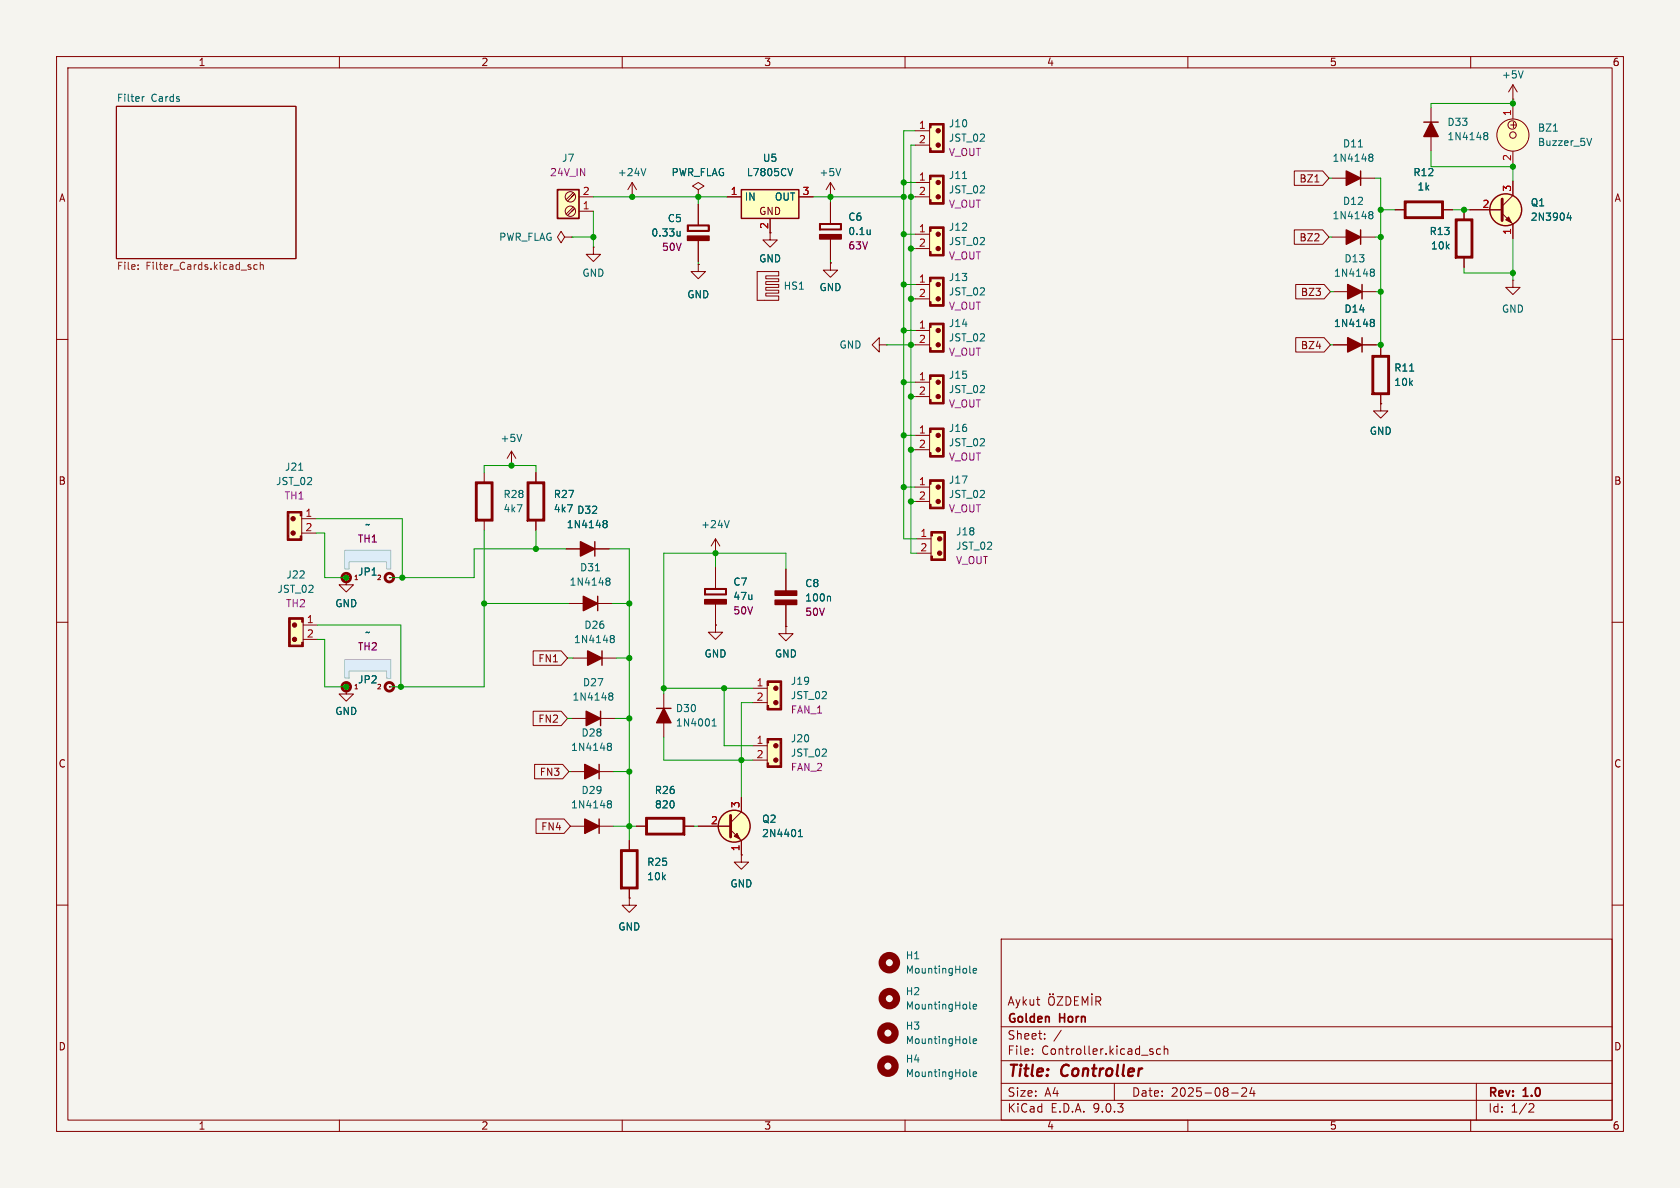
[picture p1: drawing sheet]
<svg xmlns="http://www.w3.org/2000/svg" width="297mm" height="210mm" viewBox="0 0 297 210" stroke-linecap="round" stroke-linejoin="round" font-family="sans-serif">
<path d="M0 0h297v210h-297z" fill="#f5f4ef" stroke="#f5f4ef" stroke-width=".18"/>
<g fill="none" stroke="#840000" stroke-width=".18">
<path d="M10 10h277v190h-277zM12 12h273v186h-273zM20.6 18.8h31.7v26.9h-31.7zM60 10v2M110 10v2M160 10v2M210 10v2M260 10v2M10 60h2M285 60h2M10 110h2M285 110h2"/>
<path d="M117.3 122.7v7.6M100.8 146.1h7.7M10 160h2M177 166h108v32h-108zM185.6 176.3a.5 .5 0 0 1 .5-.1 .5 .5 0 0 1 .3 .5v.5a.5 .5 0 0 1-.5 .5 .5 .5 0 0 1-.5-.5v-.5zM185.6 175.7v.1M186.2 175.7v.1M186.9 176.2h1l-1 1.5h1M188.5 176.2a.76 .76 0 0 1 .8 .7 .76 .76 0 0 1-.8 .8zM190 176.9h.5M190.7 176.2h-.7v1.5h.7M191.3 177.7v-1.5l.5 1.1 .5-1.1v1.5"/>
<path d="M193 175.7v.1M193 176.2v1.5M193.7 177l.8-.1 .1-.2-.1-.4-.2-.1h-.6v1.5M194.1 177l.5 .7M285 160h2M60 198v2M110 198v2M160 198v2M177 194.5h108M177 191.5h108M177 187.5h108M177 181.5h108"/>
<path d="M182.5 186.3v.1M182.5 185.5v.1M184.7 183.6v.1M184.7 182.8v.1M187.6 182.1l-1.3 2M197 191.5v3M203.5 185.9l.3 .1 .1 .2-.2 .2h-.3M203.5 185.4l.3 .1M205.2 185.5l-.5-.1-.2 .3v.4l.1 .2h.6M205.8 185.5l.2-.1 .4 .1 .1 .9M205.8 184.9v1.5M210 198v2"/>
<path d="M217.7 193.2h1.2M219.5 192.4l.6-.1 .2 .1 .1 .3-.9 1.1h.9M221.3 192.2l-.3 1.1h.9M221.7 192.8v1M260 198v2M261 191.5v6.5M270.5 195.1l.5 .1 .2 .3-1 1.1h1"/>
</g>
<path d="M25.1 17.1v.8M25.5 17.1l-.4 .2M125.9 128.3h.7M125.9 127.4l.4-.3v1.2M107.5 142l.1 .1M107.5 141.6l.4-.1 .1 .2 .1 .2-.2 .2M107.6 142.1h.3M107.6 142.1l-.1 .1M107.9 142.1l.2 .2-.1 .4-.1 .1h-.4" fill="none" stroke="#006464" stroke-width=".18"/>
<path d="M24.4 47.5v.1M24.4 46.8v.2M44.2 47.2l.2 .2-.2 .2M44.2 46.8h.1M45.5 46.8h-.4l-.2 .2 .1 .6h.5M46 46.9l.2-.1h.3l.1 .8M46 46.4v1.2" fill="none" stroke="#725600" stroke-width=".18"/>
<g fill="#840000" stroke="#840000" stroke-width=".25">
<path d="M103.4 144.8l2.5 1.3-2.5 1.2z"/>
<path d="M117.3 125.2l1.3 2.6h-2.5z"/>
</g>
<path d="M116.1 125.2h2.5M105.9 144.8v2.5" fill="none" stroke="#840000" stroke-width=".25"/>
<path d="M50.8 90.4h2.5v5.1h-2.5z" fill="#ffffc2"/>
<path d="M50.8 90.4h2.5v5.1h-2.5zM53.3 91.7h2.6M53.3 94.2h2.6" fill="none" stroke="#840000" stroke-width=".18"/>
<g fill="#840000" stroke="#840000" stroke-width=".18">
<path d="M50.8 94.7h.3v.6h2v-.6h.2v.8h-2.5z"/>
<path d="M50.8 91.2h.3v3.5h-.3z"/>
<path d="M50.8 90.4h2.5v.8h-.2v-.5h-2v.5h-.3z"/>
<circle cx="51.8" cy="91.7" r=".38"/>
<circle cx="51.8" cy="94.2" r=".38"/>
</g>
<path d="M52.8 83.1h.7" fill="none" stroke="#006464" stroke-width=".18"/>
<path d="M135.6 120.4h2.6v5.1h-2.6z" fill="#ffffc2"/>
<g fill="none" stroke="#840000" stroke-width=".18">
<path d="M126.5 110.5v1.3h1.3l-1.3 1.2-1.3-1.2h1.3M126.5 110.5h.1M126.5 100.3v3.8M126.5 106.8v3.7M138.9 110.7v1.3h1.3l-1.3 1.3-1.2-1.3h1.2M138.9 110.7h.1M138.9 100.6v3.9M138.9 106.9v3.8M100.8 136.4h7.7M101.1 127h7.6M133.1 121.7h2.5M133.1 124.2h2.5"/>
<path d="M135.6 120.4h2.6v5.1h-2.6z"/>
</g>
<g fill="#840000" stroke="#840000" stroke-width=".18">
<path d="M135.6 124.7h.3v.5h2v-.5h.3v.8h-2.6z"/>
<path d="M137.9 121.2h.3v3.5h-.3z"/>
<path d="M135.6 120.4h2.6v.8h-.3v-.5h-2v.5h-.3z"/>
<circle cx="137.2" cy="121.7" r=".38"/>
<circle cx="137.2" cy="124.2" r=".38"/>
</g>
<g fill="#840000" stroke="#840000" stroke-width=".25">
<path d="M124.6 104.1h3.8v1h-3.8l.1-.1h3.6v-.8h-3.6v.8l-.1 .1z"/>
<path d="M124.6 106h3.8v.8h-3.8z"/>
<path d="M137 104.5h3.8v.7h-3.8z"/>
<path d="M137 106.1h3.8v.8h-3.8z"/>
<path d="M103.4 135.1l2.5 1.3-2.5 1.3z"/>
<path d="M103.6 125.7l2.6 1.3-2.6 1.3z"/>
</g>
<path d="M146.6 105.4l.2 .2v.6M107.5 131.9h.1M107.5 131.5l.4-.1 .1 .1 .1 .2-.2 .2M107.6 131.9h.3M107.6 131.9l-.1 .1M107.7 123h.2M107.7 122.6l.4-.1 .2 .1v.2l-.2 .2M107.9 131.9l.2 .3-.1 .3-.1 .2-.4-.1M107.9 123h.2M107.9 123l-.2 .1M108.1 123l.2 .3v.3l-.2 .2-.4-.1" fill="none" stroke="#006464" stroke-width=".18"/>
<path d="M105.9 135.1v2.6M106.2 125.7v2.6" fill="none" stroke="#840000" stroke-width=".25"/>
<path d="M98.6 33.5h3.8v5.1h-3.8z" fill="#ffffc2"/>
<path d="M98.6 33.5h3.8v5.1h-3.8z" fill="none" stroke="#840000" stroke-width=".3"/>
<g fill="none" stroke="#840000" stroke-width=".18">
<path d="M101.1 37.3l.5-.5-1.3 1.3M101.1 34.8l.5-.5-1.3 1.3M101.3 36.6l-1.2 1.2M101.3 34l-1.2 1.3M102.4 37.3h2.5M102.4 34.8h2.5"/>
<circle cx="100.8" cy="37.3" r=".92"/>
<circle cx="100.8" cy="34.8" r=".92"/>
</g>
<path d="M164.3 49h2.6v5.1h-2.6z" fill="#ffffc2"/>
<path d="M161.8 50.3h2.5M161.8 52.8h2.5M164.3 49h2.6v5.1h-2.6z" fill="none" stroke="#840000" stroke-width=".18"/>
<g fill="#840000" stroke="#840000" stroke-width=".18">
<path d="M164.3 53.3h.3v.5h2v-.5h.3v.8h-2.6z"/>
<path d="M166.6 49.8h.3v3.5h-.3z"/>
<path d="M164.3 49h2.6v.8h-.3v-.5h-2v.5h-.3z"/>
<circle cx="165.9" cy="50.3" r=".38"/>
<circle cx="165.9" cy="52.8" r=".38"/>
</g>
<path d="M135.6 130.6h2.6v5h-2.6z" fill="#ffffc2"/>
<path d="M155.4 61v-1.3l-1.2 1.3 1.2 1.2v-1.2h1.3M156.7 61h.1M133.1 131.8h2.5M133.1 134.4h2.5M135.6 130.6h2.6v5h-2.6zM123.4 146.1h5.8M129.2 146.7l1.9 1.9v2.5M131.1 141v2.5l-1.9 1.9" fill="none" stroke="#840000" stroke-width=".18"/>
<g fill="#840000" stroke="#840000" stroke-width=".18">
<path d="M135.6 134.9h.3v.5h2v-.5h.3v.7h-2.6z"/>
<path d="M137.9 131.3h.3v3.6h-.3z"/>
<path d="M135.6 130.6h2.6v.7h-.3v-.5h-2v.5h-.3z"/>
<path d="M129.8 147.8l.5-.5 .5 1z"/>
<circle cx="137.2" cy="131.8" r=".38"/>
<circle cx="137.2" cy="134.4" r=".38"/>
</g>
<circle cx="129.8" cy="146" r="2.82" fill="#ffffc2" stroke="#ffffc2" stroke-width=".18"/>
<path d="M129.2 144.1v3.9" fill="none" stroke="#840000" stroke-width=".51"/>
<circle cx="129.8" cy="146" r="2.82" fill="none" stroke="#840000" stroke-width=".25"/>
<path d="M141.1 147.9h.8M141.1 147l.4-.4v1.3" fill="none" stroke="#006464" stroke-width=".18"/>
<path d="M164.3 31h2.6v5.1h-2.6z" fill="#ffffc2"/>
<path d="M161.8 32.3h2.5M161.8 34.8h2.5M164.3 31h2.6v5.1h-2.6z" fill="none" stroke="#840000" stroke-width=".18"/>
<g fill="#840000" stroke="#840000" stroke-width=".18">
<path d="M164.3 35.3h.3v.5h2v-.5h.3v.8h-2.6z"/>
<path d="M166.6 31.8h.3v3.5h-.3z"/>
<path d="M164.3 31h2.6v.8h-.3v-.6h-2v.6h-.3z"/>
<circle cx="165.9" cy="32.3" r=".38"/>
<circle cx="165.9" cy="34.8" r=".38"/>
</g>
<path d="M170.2 31.6h.7" fill="none" stroke="#006464" stroke-width=".18"/>
<path d="M164.3 21.8h2.6v5.1h-2.6z" fill="#ffffc2"/>
<path d="M161.8 23.1h2.5M161.8 25.7h2.5M164.3 21.8h2.6v5.1h-2.6zM61.2 102.1v1.3h1.3l-1.3 1.2-1.3-1.2h1.3M61.2 102.1h.1M111.3 158.8v1.2h1.2l-1.2 1.3-1.3-1.3h1.3M111.3 158.8h.1M111.3 148.6v1.6M111.3 157.1v1.7M112.5 146.1h1.7M121 146.1h1.7" fill="none" stroke="#840000" stroke-width=".18"/>
<g fill="#840000" stroke="#840000" stroke-width=".18">
<path d="M164.3 26.2h.3v.5h2v-.5h.3v.7h-2.6z"/>
<path d="M166.6 22.6h.3v3.6h-.3z"/>
<path d="M164.3 21.8h2.6v.8h-.3v-.5h-2v.5h-.3z"/>
<circle cx="165.9" cy="23.1" r=".38"/>
<circle cx="165.9" cy="25.7" r=".38"/>
</g>
<g fill="#840000" stroke="#840000" stroke-width=".25">
<path d="M114.2 144.5h6.8v3.1l-.2-.3v-2.5h-6.4v2.5h6.4l.2 .3h-6.8z"/>
<path d="M109.7 150.2h3.1v6.9h-3.1l.3-.3h2.5v-6.3h-2.5v6.3l-.3 .3z"/>
</g>
<path d="M164.3 57.2h2.6v5h-2.6z" fill="#ffffc2"/>
<path d="M161.8 58.4h2.5M164.3 57.2h2.6v5h-2.6zM161.8 61h2.5" fill="none" stroke="#840000" stroke-width=".18"/>
<g fill="#840000" stroke="#840000" stroke-width=".18">
<path d="M164.3 61.5h.3v.5h2v-.5h.3v.7h-2.6z"/>
<path d="M166.6 57.9h.3v3.6h-.3z"/>
<path d="M164.3 57.2h2.6v.7h-.3v-.5h-2v.5h-.3z"/>
<circle cx="165.9" cy="58.4" r=".38"/>
<circle cx="165.9" cy="61" r=".38"/>
</g>
<path d="M164.3 66.3h2.6v5.1h-2.6z" fill="#ffffc2"/>
<path d="M161.8 67.6h2.5M161.8 70.1h2.5M164.3 66.3h2.6v5.1h-2.6z" fill="none" stroke="#840000" stroke-width=".18"/>
<g fill="#840000" stroke="#840000" stroke-width=".18">
<path d="M164.3 70.6h.3v.5h2v-.5h.3v.8h-2.6z"/>
<path d="M166.6 67.1h.3v3.5h-.3z"/>
<path d="M164.3 66.3h2.6v.8h-.3v-.6h-2v.6h-.3z"/>
<circle cx="165.9" cy="67.6" r=".38"/>
<circle cx="165.9" cy="70.1" r=".38"/>
</g>
<g fill="#d7ecff">
<path d="M61 116.6h.7v3.2h-.7z"/>
<path d="M61.2 116.6h7.6v2h-7.6z"/>
<path d="M68.3 116.6h.8v3.3h-.8z"/>
</g>
<g fill="none" stroke="#840000" stroke-width=".5">
<circle cx="61.2" cy="121.4" r=".76"/>
<circle cx="68.8" cy="121.4" r=".76"/>
</g>
<path d="M61 116.6h8.1v3.3h-.8v-1.3h-6.6v1.3h-.7z" fill="none" stroke="#929aff" stroke-width=".18"/>
<path d="M61.2 121.4h.1M61.2 121.4v1.3h1.3l-1.3 1.3-1.3-1.3h1.3M68.8 121.4h.1" fill="none" stroke="#840000" stroke-width=".18"/>
<path d="M164.3 75.7h2.6v5.1h-2.6z" fill="#ffffc2"/>
<path d="M161.8 77h2.5M161.8 79.5h2.5M164.3 75.7h2.6v5.1h-2.6zM85.6 83.6v1.6M85.6 92.1v1.6" fill="none" stroke="#840000" stroke-width=".18"/>
<g fill="#840000" stroke="#840000" stroke-width=".18">
<path d="M164.3 80h.3v.5h2v-.5h.3v.8h-2.6z"/>
<path d="M166.6 76.5h.3v3.5h-.3z"/>
<path d="M164.3 75.7h2.6v.8h-.3v-.6h-2v.6h-.3z"/>
<circle cx="165.9" cy="77" r=".38"/>
<circle cx="165.9" cy="79.5" r=".38"/>
</g>
<path d="M84.1 85.2h3v6.9h-3l.2-.3h2.6v-6.3h-2.6v6.3l-.2 .3z" fill="#840000" stroke="#840000" stroke-width=".25"/>
<path d="M164.3 84.8h2.6v5.1h-2.6z" fill="#ffffc2"/>
<path d="M161.8 86.1h2.5M161.8 88.6h2.5M164.3 84.8h2.6v5.1h-2.6z" fill="none" stroke="#840000" stroke-width=".18"/>
<g fill="#840000" stroke="#840000" stroke-width=".18">
<path d="M164.3 89.2h.3v.5h2v-.5h.3v.7h-2.6z"/>
<path d="M166.6 85.6h.3v3.6h-.3z"/>
<path d="M164.3 84.8h2.6v.8h-.3v-.5h-2v.5h-.3z"/>
<circle cx="165.9" cy="86.1" r=".38"/>
<circle cx="165.9" cy="88.6" r=".38"/>
</g>
<path d="M164.6 94h2.5v5.1h-2.5z" fill="#ffffc2"/>
<path d="M235.7 51.6h7.6M267.5 49.5v1.3h1.2l-1.2 1.3-1.3-1.3h1.3M267.5 49.5h.1M235.7 61h7.6M162.1 95.3h2.5M162.1 97.8h2.5M164.6 94h2.5v5.1h-2.5zM100.6 106.7h7.6M101.3 116.3h7.7" fill="none" stroke="#840000" stroke-width=".18"/>
<g fill="#840000" stroke="#840000" stroke-width=".18">
<path d="M164.6 98.3h.2v.5h2.1v-.5h.2v.8h-2.5z"/>
<path d="M166.9 94.7h.2v3.6h-.2z"/>
<path d="M164.6 94h2.5v.7h-.2v-.5h-2.1v.5h-.2z"/>
<circle cx="166.1" cy="95.3" r=".38"/>
<circle cx="166.1" cy="97.8" r=".38"/>
</g>
<g fill="#840000" stroke="#840000" stroke-width=".25">
<path d="M103.9 115.1l2.5 1.2-2.5 1.3z"/>
<path d="M103.1 105.4l2.6 1.3-2.6 1.3z"/>
<path d="M238.3 59.7l2.5 1.3-2.5 1.2z"/>
<path d="M238.3 50.3l2.5 1.3-2.5 1.2z"/>
</g>
<path d="M240.8 50.3v2.5M240.8 59.7v2.5M105.7 105.4v2.6M106.4 115.1v2.5" fill="none" stroke="#840000" stroke-width=".25"/>
<g fill="none" stroke="#006464" stroke-width=".18">
<path d="M242.4 56.9l.1 .1M242.4 56.5h.3l.2 .1 .1 .2-.3 .2M242.4 47.6h.3l.2 .1 .1 .2-.3 .2M242.4 48.1h.1M242.5 57h.2M242.5 57l-.1 .1M242.5 48.1h.2M242.5 48.1l-.1 .1M242.7 48.1l.3 .3-.1 .3-.2 .1h-.3M242.7 57l.3 .2-.1 .4-.2 .1h-.3M105.3 100.9h.7M107.2 102.7h.2"/>
<path d="M107.2 102.2h.4l.2 .1v.2l-.2 .2M107.4 102.7h.2M107.4 102.7l-.2 .1M107.6 102.7l.2 .3v.3l-.2 .1h-.4M108 112.8l.1 .1M108 112.4l.4-.1 .1 .2 .1 .1-.2 .3M108.1 112.9h.3M108.1 112.9h-.1M108.4 112.9l.2 .2-.1 .4-.1 .1-.4-.1"/>
</g>
<g fill="#d7ecff">
<path d="M61 97.3h.7v3.2h-.7z"/>
<path d="M61.2 97.3h7.6v2h-7.6z"/>
<path d="M68.3 97.3h.8v3.3h-.8z"/>
</g>
<g fill="none" stroke="#840000" stroke-width=".5">
<circle cx="61.2" cy="102.1" r=".76"/>
<circle cx="68.8" cy="102.1" r=".76"/>
</g>
<path d="M61 97.3h8.1v3.3h-.8v-1.3h-6.6v1.3h-.7z" fill="none" stroke="#929aff" stroke-width=".18"/>
<path d="M61.2 102.1h.1M68.8 102.1h.1" fill="none" stroke="#840000" stroke-width=".18"/>
<path d="M51.1 109.2h2.5v5.1h-2.5z" fill="#ffffc2"/>
<g fill="none" stroke="#840000" stroke-width=".18">
<path d="M253 19.1v7.6M267.5 17.5h.1M267.5 15v2.5M267.5 18.8v2.2M267.5 15l-.8 1.3M267.5 15l.7 1.3M111.8 34.8h.1M111.8 32.3l-.8 1.2M111.8 32.3l.7 1.2M111.8 32.3v2.5M123.4 33.5l1.1-.6-1.1-.6-1 .6 1 .6v1.3M123.4 34.8h.1"/>
<path d="M123.4 36.1v3.7M146.8 34.8h.1M146.8 32.3l-.8 1.2M146.8 32.3l.8 1.2M146.8 32.3v2.5M146.8 35.8v3.7M235.5 31.5h7.6M246.6 37.1h1.7M255.1 37.1h1.7M258.8 37.1v1.6M259.8 37.1h5.8M265.6 37.7l1.9 1.9v2.6"/>
<path d="M267.5 26.8v2.2M267.5 32v2.5l-1.9 1.9M99.8 41.9l-.6-1-.6 1 .6 1 .6-1h1.3M101.1 41.9h.1M104.9 43.7v1.3h1.3l-1.3 1.2-1.3-1.2h1.3M104.9 43.7h.1M123.4 42.5v3.7M133.9 48h3.8v.8h-2.3v.5h2.3v.5h-2.3v.5h2.3v.5h-2.3v.5h2.3v.5h-2.3v.5h2.3v.8h-3.8zM146.8 46.5v1.3h1.3l-1.3 1.2-1.3-1.2h1.3M146.8 46.5h.1M146.8 42.2v3.8M235.5 41.9h7.6"/>
<path d="M258.8 45.6v1.6M90.4 79.8l-.7 1.2M90.4 79.8l.8 1.2M90.4 79.8v2.5M244.1 71.4v1.2h1.3l-1.3 1.3-1.3-1.3h1.3M244.1 71.4h.1M244.1 61.2v1.7M244.1 69.7v1.7M90.4 82.3h.1M126.5 97.8h.1M126.5 95.3l-.8 1.2M126.5 95.3l.8 1.2"/>
<path d="M126.5 95.3v2.5M51.1 109.2h2.5v5.1h-2.5zM53.6 110.5h2.5M53.6 113h2.5"/>
<circle cx="267.3" cy="22.1" r=".74"/>
<circle cx="267.5" cy="23.9" r=".57"/>
<circle cx="267.5" cy="23.9" r="2.84"/>
</g>
<g fill="#840000" stroke="#840000" stroke-width=".18">
<path d="M51.1 113.5h.2v.5h2v-.5h.3v.8h-2.5z"/>
<path d="M51.1 110h.2v3.5h-.2z"/>
<path d="M51.1 109.2h2.5v.8h-.3v-.5h-2v.5h-.2z"/>
<path d="M266.2 38.9l.5-.5 .5 1z"/>
<circle cx="52.1" cy="110.5" r=".38"/>
<circle cx="52.1" cy="113" r=".38"/>
</g>
<g fill="#840000" stroke="#840000" stroke-width=".25">
<path d="M242.6 62.9h3v6.8h-3l.2-.2h2.6v-6.4h-2.6v6.4l-.2 .2z"/>
<path d="M248.3 35.6h6.8v3l-.2-.2v-2.6h-6.4v2.6h6.4l.2 .2h-6.8z"/>
<path d="M238 30.2l2.5 1.3-2.5 1.3z"/>
<path d="M238 40.6l2.5 1.3-2.5 1.3z"/>
<path d="M121.5 39.8h3.8v1.1h-3.8l.1-.1h3.6v-.9h-3.6v.9l-.1 .1z"/>
<path d="M121.5 41.7h3.8v.8h-3.8z"/>
<path d="M253 21.6l1.3 2.5h-2.6z"/>
<path d="M144.9 39.5h3.8v1.1h-3.8l.1-.1h3.6v-.9h-3.6v.9l-.1 .1z"/>
<path d="M144.9 41.5h3.8v.7h-3.8z"/>
<path d="M257.3 38.7h3v6.9h-3l.3-.3h2.5v-6.3h-2.5v6.3l-.3 .3z"/>
</g>
<g fill="none" stroke="#006464" stroke-width=".18">
<path d="M269.3 12.5l-.4 1.3M114.2 29.8l-.4 1.3M148.6 29.8l-.4 1.3M240.1 26h.8M242.1 27.7l.1 .1M242.1 27.3l.4-.1 .2 .2v.2l-.2 .2M242.1 37.5l.4-.1 .2 .1v.2l-.2 .3M242.1 37.9l.1 .1M242.2 27.8h.3M242.2 27.8l-.1 .1M242.2 38h.3M242.2 38h-.1"/>
<path d="M242.5 27.8l.2 .2v.4l-.2 .1h-.4M242.5 38l.2 .2v.4l-.2 .1-.4-.1M262.4 23.9l.1 .1M262.4 23.5l.4-.1 .2 .2v.1l-.2 .3M262.5 24h.3M262.5 24h-.1M262.8 24l.2 .2v.4l-.2 .1-.4-.1M274.6 23.2h.7M277.3 37.6l-.3 .9h.8M277.6 38.1v.8M281.4 24.5l-.4 1.2M120.2 40.9v.8"/>
<path d="M120.2 41.6l-.3 .1M153.8 40.6v.9M153.8 41.4h.1M92.2 76.8l-.4 1.2M249.2 65.6h.7M128.9 92l-.4 1.3M171.4 190.1l.2 .2M172 189.9l.6-.1v-.3h-.4l-.2 .2 .1 .6h.5"/>
</g>
<g fill="none" stroke="#840000" stroke-width=".25">
<path d="M240.5 30.2v2.6M251.7 21.6h2.6M240.5 40.6v2.6"/>
<circle cx="266.2" cy="37.1" r="2.82"/>
</g>
<g fill="#ffffc2" stroke="#ffffc2" stroke-width=".18">
<circle cx="267.5" cy="23.9" r="2.84"/>
<circle cx="266.2" cy="37.1" r="2.82"/>
</g>
<path d="M265.6 35.2v3.8" fill="none" stroke="#840000" stroke-width=".51"/>
<circle cx="157" cy="188.5" r="1.27" fill="none" stroke="#840000" stroke-width="1.3"/>
<path d="M131.1 33.5h10.1v5.1h-10.1z" fill="#ffffc2"/>
<path d="M131.1 33.5h10.1v5.1h-10.1z" fill="none" stroke="#840000" stroke-width=".25"/>
<path d="M128.5 34.8h2.6M136.1 38.6v3.8h1.3l-1.3 1.3-1.2-1.3h1.2M141.2 34.8h2.6M123.4 46.7v1.3h1.3l-1.3 1.3-1.2-1.3h1.2M123.4 46.7h.1M131.1 151.1v1.3h1.2l-1.2 1.3-1.3-1.3h1.3M131.1 151.1h.1" fill="none" stroke="#840000" stroke-width=".18"/>
<path d="M140.1 29.8l-.4 1.3M171.4 171.8l.2 .2M171.4 178.2l.2 .2M172 171.6l.6-.1v-.3h-.4l-.2 .2 .1 .6h.5M172 178l.6-.2v-.2l-.4-.1-.2 .2 .1 .6h.5M171.4 184.3l.2 .2M172 184.1l.6-.2v-.2l-.4-.1-.2 .2 .1 .6h.5" fill="none" stroke="#006464" stroke-width=".18"/>
<g fill="none" stroke="#840000" stroke-width="1.3">
<circle cx="157.2" cy="170.2" r="1.27"/>
<circle cx="157.2" cy="176.5" r="1.27"/>
<circle cx="157" cy="182.6" r="1.27"/>
</g>
<path d="M164.3 40.1h2.6v5.1h-2.6z" fill="#ffffc2"/>
<g fill="none" stroke="#840000" stroke-width=".18">
<path d="M123.4 34.8h.1M123.4 36.1v3.7M128.5 34.8h2.6M136.1 38.6v2.5M141.2 34.8h2.6M146.8 35.8v3.7M228.8 30.2h5l1.1 1.3-1.1 1.3h-5zM232.5 32.2h.7M246.6 37.1h1.7M255.1 37.1h1.7M258.8 37.1v1.6M259.8 37.1h5.8"/>
<path d="M267.5 32v2.5M267.5 39.6v2.6M123.4 46.7h.1M123.4 42.5v3.7M146.8 46.5h.1M146.8 42.2v3.8M161.8 41.4h2.5M161.8 43.9h2.5M164.3 40.1h2.6v5.1h-2.6zM228.8 40.6h5l1.1 1.3-1.1 1.3h-5zM229.1 59.7h5l1.1 1.3-1.1 1.2h-5zM229.1 50.3h5l1.1 1.3-1.1 1.2h-5z"/>
<path d="M258.8 45.6v1.6M235.7 61h2.6M240.8 61h2.5M244.1 71.4h.1M244.1 61.2v1.7M244.1 69.7v1.7M94.7 83.6v1.6M94.7 92.1v1.6M100.1 97h7.6M61.2 102.1h.1M68.8 102.1h.1M94.3 115.1h4.9l1.1 1.2-1.1 1.3h-4.9z"/>
<path d="M126.5 110.5h.1M126.5 100.3v3.8M126.5 106.8v3.7M138.9 110.7h.1M138.9 100.6v3.9M138.9 106.9v3.8M61.2 121.4h.1M68.8 121.4h.1M94.3 125.7h4.9l1.1 1.3-1.1 1.3h-4.9zM94.5 135.1h5l1.1 1.3-1.1 1.3h-5zM94.8 144.8h4.9l1.1 1.3-1.1 1.2h-4.9zM111.3 158.8h.1"/>
<path d="M111.3 148.6v1.6M111.3 157.1v1.7M112.5 146.1h1.7M121 146.1h1.7M123.4 146.1h5.8M131.1 151.1h.1M131.1 141v2.5M131.1 148.6v2.5"/>
</g>
<g fill="#840000" stroke="#840000" stroke-width=".18">
<path d="M164.3 44.5h.3v.5h2v-.5h.3v.7h-2.6z"/>
<path d="M166.6 40.9h.3v3.6h-.3z"/>
<path d="M164.3 40.1h2.6v.8h-.3v-.5h-2v.5h-.3z"/>
<circle cx="165.9" cy="41.4" r=".38"/>
<circle cx="165.9" cy="43.9" r=".38"/>
</g>
<g fill="#840000" stroke="#840000" stroke-width=".25">
<path d="M93.2 85.2h3.1v6.9h-3.1l.3-.3h2.5v-6.3h-2.5v6.3l-.3 .3z"/>
<path d="M102.6 95.8l2.6 1.2-2.6 1.3z"/>
</g>
<path d="M105.2 95.8v2.5" fill="none" stroke="#840000" stroke-width=".25"/>
<g fill="none" stroke="#006464" stroke-width=".18">
<path d="M140.1 29.8l-.4 1.3M277.3 37.6l-.3 .9h.8M277.6 38.1v.8M120.2 40.9v.8M120.2 41.6l-.3 .1M153.8 40.6v.9M153.8 41.4h.1M242.4 56.9l.1 .1M242.4 56.5h.3l.2 .1 .1 .2-.3 .2M242.5 57h.2M242.5 57l-.1 .1M242.7 57l.3 .2-.1 .4-.2 .1h-.3"/>
<path d="M249.2 65.6h.7M106.7 92.5l.1 .1M106.7 92.1l.4-.1 .2 .1v.2l-.2 .3M106.8 92.6h.3M106.8 92.6h-.1M107.1 92.6l.2 .2v.4l-.2 .1-.4-.1M146.6 105.4l.2 .2v.6M141.1 147.9h.8M141.1 147l.4-.4v1.3"/>
</g>
<g fill="none" stroke="#009600" stroke-width=".18">
<path d="M267.5 17.5v1.3M267.5 18.3h-14.5v.8M104.9 34.8h23.6M104.9 37.3v6.4M123.4 34.8v1.3M143.8 34.8h16M146.8 34.8v1M159.8 32.3h2M161 34.8h.8M161.8 25.7h-.8v72.1h1.1M161.8 23.1h-2v72.2h2.3M234.9 31.5h.6"/>
<path d="M243.1 31.5h1v29.7M244.1 37.1h2.5M253 26.7v2.8h14.5M256.8 37.1h3M267.5 29v3M101.1 41.9h3.8M123.4 46.2v.5M146.8 46v.5M159.8 50.3h2M159.8 41.4h2M159.8 58.4h2M161 52.8h.8"/>
<path d="M161 43.9h.8M234.9 41.9h.6M235.2 51.6h.5M243.1 41.9h1M243.3 51.6h.8M258.8 47.2v1.1h8.7M267.5 42.2v7.3M156.7 61h5.1M159.8 77h2M159.8 67.6h2M161 79.5h.8M161 70.1h.8"/>
<path d="M235.2 61h.5M243.3 61h.8M55.9 94.2h1.5v7.9h3.8M55.9 91.7h15.2v10.4M85.6 83.6v-1.3h9.1v1.3M85.6 93.7v27.7h-16.8M94.7 93.7v3.3M100.1 97h-16.3v5.1h-15M107.7 97h3.6v51.6M126.5 97.8v2.5M159.8 86.1h2M161 88.6h.8"/>
<path d="M56.1 113h1.3v8.4h3.8M56.1 110.5h14.8v10.9M85.6 106.7h15M100.3 116.3h1M108.2 106.7h3.1M109 116.3h2.3M138.9 100.6v-2.8h-21.6v24.9M100.3 127h.8M100.6 136.4h.2M108.5 136.4h2.8M108.7 127h2.6M117.3 130.3v4.1h15.8"/>
<path d="M117.3 121.7h15.8M128 121.7v10.1h5.1M133.1 124.2h-2v16.8M108.5 146.1h4M122.7 146.1h.7"/>
</g>
<g fill="#009600" stroke="#009600" stroke-width=".18">
<circle cx="94.7" cy="97" r=".46"/>
<circle cx="85.6" cy="106.7" r=".46"/>
<circle cx="104.9" cy="41.9" r=".46"/>
<circle cx="126.5" cy="97.8" r=".46"/>
<circle cx="90.4" cy="82.3" r=".46"/>
<circle cx="123.4" cy="34.8" r=".46"/>
<circle cx="111.8" cy="34.8" r=".46"/>
<circle cx="159.8" cy="41.4" r=".46"/>
<circle cx="161" cy="43.9" r=".46"/>
<circle cx="146.8" cy="34.8" r=".46"/>
<circle cx="159.8" cy="34.8" r=".46"/>
<circle cx="159.8" cy="58.4" r=".46"/>
<circle cx="161" cy="61" r=".46"/>
<circle cx="159.8" cy="50.3" r=".46"/>
<circle cx="159.8" cy="32.3" r=".46"/>
<circle cx="161" cy="34.8" r=".46"/>
<circle cx="117.3" cy="121.7" r=".46"/>
<circle cx="111.3" cy="116.3" r=".46"/>
<circle cx="111.3" cy="127" r=".46"/>
<circle cx="128" cy="121.7" r=".46"/>
<circle cx="244.1" cy="41.9" r=".46"/>
<circle cx="244.1" cy="37.1" r=".46"/>
<circle cx="244.1" cy="51.6" r=".46"/>
<circle cx="244.1" cy="61" r=".46"/>
<circle cx="159.8" cy="67.6" r=".46"/>
<circle cx="159.8" cy="77" r=".46"/>
<circle cx="161" cy="88.6" r=".46"/>
<circle cx="159.8" cy="86.1" r=".46"/>
<circle cx="161" cy="79.5" r=".46"/>
<circle cx="161" cy="70.1" r=".46"/>
<circle cx="161" cy="52.8" r=".46"/>
<circle cx="61.2" cy="121.4" r=".46"/>
<circle cx="71.1" cy="102.1" r=".46"/>
<circle cx="61.2" cy="102.1" r=".46"/>
<circle cx="70.9" cy="121.4" r=".46"/>
<circle cx="111.3" cy="106.7" r=".46"/>
<circle cx="111.3" cy="136.4" r=".46"/>
<circle cx="131.1" cy="134.4" r=".46"/>
<circle cx="111.3" cy="146.1" r=".46"/>
<circle cx="267.5" cy="29.5" r=".46"/>
<circle cx="267.5" cy="18.3" r=".46"/>
<circle cx="258.8" cy="37.1" r=".46"/>
<circle cx="267.5" cy="48.3" r=".46"/>
</g>
<g font-size="2.8" fill="#840000">
<text x="178" y="190.9">Title:</text>
<text x="187.7" y="190.9">Controller</text>
</g>
<g font-size="2.1" fill="#840000">
<text x="178" y="178">Aykut</text>
<text x="178" y="184">Sheet:</text>
<text x="178" y="181.2">Golden</text>
<text x="187.4" y="181.2">Horn</text>
<text x="178" y="186.7">File:</text>
<text x="184.1" y="186.7">Controller.kicad_sch</text>
<text x="178" y="196.9">KiCad</text>
<text x="178" y="194.1">Size:</text>
<text x="184.7" y="194.1">A4</text>
<text x="185.7" y="196.9">E.D.A.</text>
<text x="193.3" y="196.9">9.0.3</text>
<text x="200" y="194.1">Date:</text>
<text x="207" y="194.1">2025-08-24</text>
<text x="263" y="194.3">Rev:</text>
<text x="263" y="196.9">Id:</text>
<text x="267.1" y="196.9">1/2</text>
<text x="269.4" y="194.3">1.0</text>
</g>
<g font-size="1.8" fill="#840000">
<text x="35" y="11.9">1</text>
<text x="85" y="11.9">2</text>
<text x="135" y="11.9">3</text>
<text x="185" y="11.9">4</text>
<text x="235" y="11.9">5</text>
<text x="285" y="11.9">6</text>
<text x="268.3" y="23" transform="rotate(-90 268.3 23)">+</text>
<text x="10.3" y="35.9">A</text>
<text x="229.6" y="32.5">BZ1</text>
<text x="285.3" y="35.9">A</text>
<text x="134.1" y="38.2">GND</text>
<text x="135.9" y="40.6" transform="rotate(-90 135.9 40.6)">2</text>
<text x="229.6" y="42.9">BZ2</text>
<text x="229.9" y="52.5">BZ3</text>
<text x="229.9" y="61.9">BZ4</text>
<text x="10.3" y="85.9">B</text>
<text x="285.3" y="85.9">B</text>
<text x="95.1" y="117.3">FN1</text>
<text x="95.1" y="128">FN2</text>
<text x="10.3" y="135.9">C</text>
<text x="95.3" y="137.4">FN3</text>
<text x="285.3" y="135.9">C</text>
<text x="95.6" y="147">FN4</text>
<text x="10.3" y="185.9">D</text>
<text x="285.3" y="185.9">D</text>
<text x="35" y="199.9">1</text>
<text x="85" y="199.9">2</text>
<text x="135" y="199.9">3</text>
<text x="185" y="199.9">4</text>
<text x="235" y="199.9">5</text>
<text x="285" y="199.9">6</text>
</g>
<g font-size="1.8" fill="#006464">
<text x="265.4" y="14.1">+5V</text>
<text x="20.6" y="18.1">Filter</text>
<text x="26.7" y="18.1">Cards</text>
<text x="167.6" y="22.7">J10</text>
<text x="255.8" y="22.5">D33</text>
<text x="271.8" y="23.5">BZ1</text>
<text x="99.3" y="28.8">J7</text>
<text x="134.8" y="28.8">U5</text>
<text x="167.6" y="25.2">JST_02</text>
<text x="235.5" y="28.8">1N4148</text>
<text x="237.3" y="26.3">D11</text>
<text x="255.8" y="25">1N4148</text>
<text x="271.8" y="26">Buzzer_5V</text>
<text x="109.1" y="31.3">+24V</text>
<text x="118.6" y="31.3">PWR_FLAG</text>
<text x="131.6" y="35.7">IN</text>
<text x="131.9" y="31.3">L7805CV</text>
<text x="136.9" y="35.7">OUT</text>
<text x="144.8" y="31.3">+5V</text>
<text x="167.6" y="34.4">JST_02</text>
<text x="167.6" y="31.9">J11</text>
<text x="249.8" y="31.3">R12</text>
<text x="250.5" y="33.9">1k</text>
<text x="118" y="39.5">C5</text>
<text x="149.9" y="39.2">C6</text>
<text x="149.9" y="41.8">0.1u</text>
<text x="167.6" y="41">J12</text>
<text x="235.5" y="39">1N4148</text>
<text x="237.3" y="36.4">D12</text>
<text x="252.6" y="41.8">R13</text>
<text x="270.5" y="36.7">Q1</text>
<text x="270.5" y="39.2">2N3904</text>
<text x="88.1" y="42.8">PWR_FLAG</text>
<text x="115.1" y="42">0.33u</text>
<text x="134.1" y="46.6">GND</text>
<text x="167.6" y="43.5">JST_02</text>
<text x="237.6" y="46.6">D13</text>
<text x="252.9" y="44.3">10k</text>
<text x="102.9" y="49.1">GND</text>
<text x="121.4" y="52.9">GND</text>
<text x="138.4" y="51.4">HS1</text>
<text x="144.8" y="51.7">GND</text>
<text x="167.6" y="52.4">JST_02</text>
<text x="167.6" y="49.9">J13</text>
<text x="235.7" y="49.1">1N4148</text>
<text x="167.6" y="58">J14</text>
<text x="235.7" y="58">1N4148</text>
<text x="237.6" y="55.5">D14</text>
<text x="265.4" y="55.5">GND</text>
<text x="148.3" y="61.8">GND</text>
<text x="167.6" y="60.6">JST_02</text>
<text x="246.4" y="65.9">R11</text>
<text x="167.6" y="69.7">JST_02</text>
<text x="167.6" y="67.2">J15</text>
<text x="246.4" y="68.4">10k</text>
<text x="167.6" y="76.6">J16</text>
<text x="242.1" y="77.1">GND</text>
<text x="50.3" y="83.4">J21</text>
<text x="88.4" y="78.3">+5V</text>
<text x="167.6" y="79.1">JST_02</text>
<text x="48.7" y="86">JST_02</text>
<text x="88.9" y="88.2">R28</text>
<text x="97.8" y="88.2">R27</text>
<text x="167.6" y="88.2">JST_02</text>
<text x="167.6" y="85.7">J17</text>
<text x="64.5" y="93.6">~</text>
<text x="88.9" y="90.8">4k7</text>
<text x="97.8" y="90.8">4k7</text>
<text x="100.1" y="93.6">1N4148</text>
<text x="101.9" y="91">D32</text>
<text x="123.9" y="93.6">+24V</text>
<text x="168.9" y="94.8">J18</text>
<text x="63.2" y="102">JP1</text>
<text x="102.4" y="101.2">D31</text>
<text x="168.9" y="97.4">JST_02</text>
<text x="49" y="105">JST_02</text>
<text x="50.5" y="102.5">J22</text>
<text x="59.2" y="107.5">GND</text>
<text x="100.6" y="103.7">1N4148</text>
<text x="129.5" y="103.7">C7</text>
<text x="129.5" y="106.3">47u</text>
<text x="142.2" y="104">C8</text>
<text x="142.2" y="106.5">100n</text>
<text x="64.5" y="112.6">~</text>
<text x="101.4" y="113.9">1N4148</text>
<text x="103.2" y="111.4">D26</text>
<text x="124.5" y="116.4">GND</text>
<text x="136.9" y="116.4">GND</text>
<text x="63.2" y="121">JP2</text>
<text x="101.1" y="124.1">1N4148</text>
<text x="103" y="121.5">D27</text>
<text x="139.7" y="123.8">JST_02</text>
<text x="139.7" y="121.3">J19</text>
<text x="59.2" y="126.6">GND</text>
<text x="102.7" y="130.4">D28</text>
<text x="119.4" y="126.1">D30</text>
<text x="119.4" y="128.6">1N4001</text>
<text x="139.7" y="131.4">J20</text>
<text x="100.9" y="132.9">1N4148</text>
<text x="139.7" y="134">JST_02</text>
<text x="100.9" y="143.1">1N4148</text>
<text x="102.7" y="140.6">D29</text>
<text x="115.7" y="140.6">R26</text>
<text x="115.7" y="143.1">820</text>
<text x="134.6" y="145.6">Q2</text>
<text x="134.6" y="148.2">2N4401</text>
<text x="114.3" y="155.8">10k</text>
<text x="114.3" y="153.3">R25</text>
<text x="129" y="157.1">GND</text>
<text x="109.2" y="164.7">GND</text>
<text x="160" y="169.8">H1</text>
<text x="160" y="172.3">MountingHole</text>
<text x="160" y="176.1">H2</text>
<text x="160" y="178.7">MountingHole</text>
<text x="160" y="182.2">H3</text>
<text x="160" y="184.8">MountingHole</text>
<text x="160" y="188.1">H4</text>
<text x="160" y="190.6">MountingHole</text>
</g>
<g font-size="1.8" fill="#a90000">
<text x="162.4" y="22.9">1</text>
<text x="267.2" y="20.6" transform="rotate(-90 267.2 20.6)">1</text>
<text x="162.4" y="25.4">2</text>
<text x="267.2" y="28.6" transform="rotate(-90 267.2 28.6)">2</text>
<text x="102.9" y="34.5">2</text>
<text x="129.1" y="34.5">1</text>
<text x="141.8" y="34.5">3</text>
<text x="162.4" y="32">1</text>
<text x="162.4" y="34.5">2</text>
<text x="267.2" y="34" transform="rotate(-90 267.2 34)">3</text>
<text x="102.9" y="37.1">1</text>
<text x="162.4" y="41.1">1</text>
<text x="262" y="36.8">2</text>
<text x="267.2" y="41.6" transform="rotate(-90 267.2 41.6)">1</text>
<text x="162.4" y="43.7">2</text>
<text x="162.4" y="50">1</text>
<text x="162.4" y="52.6">2</text>
<text x="162.4" y="58.2">1</text>
<text x="162.4" y="60.7">2</text>
<text x="162.4" y="67.3">1</text>
<text x="162.4" y="69.9">2</text>
<text x="162.4" y="76.7">1</text>
<text x="162.4" y="79.2">2</text>
<text x="162.4" y="85.9">1</text>
<text x="162.4" y="88.4">2</text>
<text x="53.9" y="91.4">1</text>
<text x="53.9" y="94">2</text>
<text x="162.6" y="95">1</text>
<text x="162.6" y="97.5">2</text>
<text x="54.2" y="110.2">1</text>
<text x="54.2" y="112.8">2</text>
<text x="133.7" y="121.4">1</text>
<text x="133.7" y="124">2</text>
<text x="133.7" y="131.6">1</text>
<text x="133.7" y="134.1">2</text>
<text x="130.8" y="142.9" transform="rotate(-90 130.8 142.9)">3</text>
<text x="125.6" y="145.8">2</text>
<text x="130.8" y="150.6" transform="rotate(-90 130.8 150.6)">1</text>
</g>
<g font-size="1.8" fill="#840084">
<text x="167.6" y="27.8">V_OUT</text>
<text x="97.2" y="31.3">24V_IN</text>
<text x="167.6" y="36.9">V_OUT</text>
<text x="116.9" y="44.6">50V</text>
<text x="149.9" y="44.3">63V</text>
<text x="167.6" y="46.1">V_OUT</text>
<text x="167.6" y="55">V_OUT</text>
<text x="167.6" y="63.1">V_OUT</text>
<text x="167.6" y="72.2">V_OUT</text>
<text x="167.6" y="81.6">V_OUT</text>
<text x="50.2" y="88.5">TH1</text>
<text x="167.6" y="90.8">V_OUT</text>
<text x="63.2" y="96.1">TH1</text>
<text x="168.9" y="99.9">V_OUT</text>
<text x="50.5" y="107.5">TH2</text>
<text x="129.5" y="108.8">50V</text>
<text x="142.2" y="109.1">50V</text>
<text x="63.2" y="115.2">TH2</text>
<text x="139.7" y="126.3">FAN_1</text>
<text x="139.7" y="136.5">FAN_2</text>
</g>
<g font-size="1.8" fill="#725600">
<text x="20.6" y="48">File:</text>
<text x="25.8" y="48">Filter_Cards.kicad_sch</text>
</g>
<g font-size="1.1" fill="#840000">
<text x="62.5" y="102.7">1</text>
<text x="66.5" y="102.7">2</text>
<text x="62.5" y="122">1</text>
<text x="66.5" y="122">2</text>
</g>
</svg>
